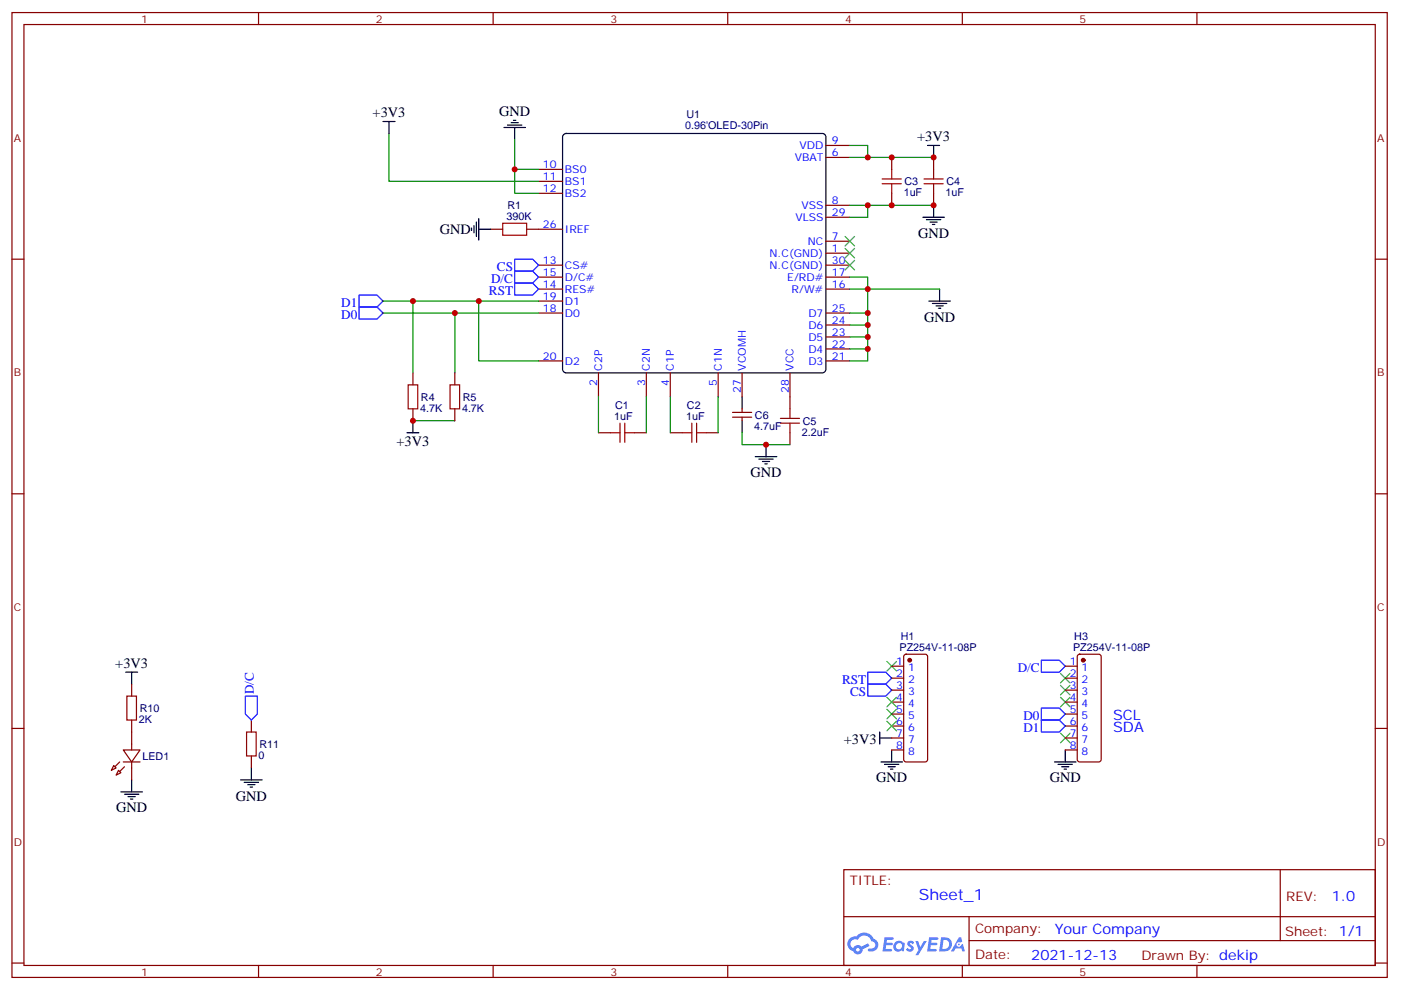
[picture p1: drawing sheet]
<svg xmlns="http://www.w3.org/2000/svg" width="413mm" height="292mm" viewBox="0 0 413 292" stroke-linecap="round" stroke-linejoin="round" font-family="sans-serif">
<g fill="none" stroke="#870000" stroke-width=".35">
<path d="M3.5 3.7h405.4v284.3h-405.4zM7.1 7.2h398.2v277.3h-398.2zM76.2 3.7v3.5M145.3 3.7v3.5M214.5 3.7v3.5M283.6 3.7v3.5M352.8 3.7v3.5M3.5 76.4h3.6M405.3 76.4h3.6M3.5 145.5h3.6M405.3 145.5h3.6M3.5 214.7h3.6"/>
<path d="M405.3 214.7h3.6M248.7 256.3h156.6v28.2h-156.6zM377.3 256.3v20.9M248.7 270.1h156.5M285.6 277.2h119.6M285.6 270.1v14.2M3.5 283.8h3.6M76.2 284.5v3.5M145.3 284.5v3.5M214.5 284.5v3.5M283.6 284.5v3.5M352.8 284.5v3.5"/>
<path d="M405.3 283.8h3.6"/>
</g>
<g fill="#5487ff">
<path d="M267.7 277.5a1.22 1.22 0 0 1 1.7 .2l-.4 .6a.47 .47 0 0 0-.3-.4 .47 .47 0 0 0-.5 .2l.1 .2a1.14 1.14 0 0 1 .8 1.8 1.14 1.14 0 0 1-1.9 0l-.2-.2 .5-.6 .7 .5a.29 .29 0 0 0 .3-.3 .29 .29 0 0 0-.2-.3 1.04 1.04 0 0 1-.6-1.7z"/>
<path d="M260.7 276.2h2.4l.3 .2-.2 .5-1.8 .1-.1 .8h1.5l.3 .4-.3 .4h-1.6l-.2 1.1h1.7l.2 .3-.2 .3-2.6 .1z"/>
<path d="M273.8 276.2h2.4l.3 .2-.1 .5-1.8 .1-.2 .8h1.6l.3 .4-.4 .4-1.6-.1-.1 1.1 1.7 .1 .2 .3-.2 .3-2.6 .1z"/>
<path d="M282.6 276.2h.7l.3 1.3-.6 .3a.69 .69 0 0 0-1 .3 .69 .69 0 0 0 .4 .9 .69 .69 0 0 0 .9-.6l.5-.2 .6 2.2h-.8l-.2-.9h-1.8l-.5 .9h-.8z"/>
<path d="M269.8 277.3h.8l.6 1.8 1.1-1.8h.9l-2.6 4.2h-.8l.9-1.5z"/>
<path d="M277.4 276.2l-.6 4.2h1.3a2.11 2.11 0 0 0 2.5-2.1 2.11 2.11 0 0 0-2.5-2.1zM278.1 277a1.39 1.39 0 0 1 1.7 1.4 1.39 1.39 0 0 1-1.8 1.2h-.3z"/>
<path d="M263.7 277.8a1.54 1.54 0 0 0-.1 2.2 1.54 1.54 0 0 0 2.2 .1l.6 .3 .3-2.3-.2-.3h-.4a1.49 1.49 0 0 0-2.4 0zM264 278.8a.94 .94 0 0 1 1.8 0 .94 .94 0 0 1-1.8 0z"/>
<path d="M250.4 276.6a2.18 2.18 0 0 0 1.1 3.7 1.44 1.44 0 0 0 1.6 .9 1.44 1.44 0 0 0 1.2-1.4l2-1.1-.5-.7-1.9 1a1.47 1.47 0 0 0-2.4 .4 1.39 1.39 0 0 1-.7-1.9 1.39 1.39 0 0 1 2-.5 2.12 2.12 0 0 1 2.2-1.3 2.12 2.12 0 0 1 1.9 1.7 1.14 1.14 0 0 1 1.1 1.4 1.14 1.14 0 0 1-1.7 .7 .43 .43 0 0 0-.5 .4 .43 .43 0 0 0 .4 .5 1.98 1.98 0 0 0 2.5-1.2 1.98 1.98 0 0 0-1.2-2.6 3.1 3.1 0 0 0-5.3-.6l-.9 .1zM252.3 279.9a.55 .55 0 0 1 1.1 0 .55 .55 0 0 1-1.1 0z"/>
<circle cx="282.6" cy="278.3" r=".26"/>
</g>
<g fill="none" stroke="#000" stroke-width=".35">
<path d="M112.9 35.8h3.5M114.7 35.8v3.5M148.5 37.6h6.4M149.6 36.9h4.2M150.6 36.2h2.2M151.3 35.5h.7M151.7 37.6v3.5M166 39.8l.9-.5h75.5l.6 .2 .4 .9v68.4l-.2 .7-.8 .4h-75.5l-.7-.2-.4-.9v-68.4zM273.4 42.9h3.5M275.2 42.9v3.5M139 67.2v.7M139.7 66.5v2.1"/>
<path d="M140.4 65.4v4.3M141.1 67.6h3.5M141.1 64.4v6.3M272 64h6.3M273 64.7h4.3M274.1 65.4h2.1M274.8 66.1h.7M275.2 60.5v3.5M273.8 88.7h6.3M274.8 89.4h4.2M275.9 90.1h2.1M276.6 90.8h.7"/>
<path d="M276.9 85.2v3.5M218.7 116.9v3.6M119.9 127.5h3.6M121.7 124v3.5M218.7 124v3.5M222.6 134.6h6.4M223.7 135.3h4.2M224.7 136h2.1M225.4 136.7h.7M225.8 131.1v3.5M37 198.1h3.6M38.8 198.1v3.5"/>
<path d="M259.3 217.5h3.5M259.3 215.7v3.6M35.6 233.4h6.4M36.7 234.1h4.2M37.7 234.8h2.2M38.5 235.5h.7M38.8 229.8v3.6M70.9 229.8h6.4M72 230.5h4.2M73 231.2h2.1M73.7 232h.7M74.1 226.3v3.5"/>
<path d="M259.6 224.5h6.4M260.7 225.2h4.2M261.8 226h2.1M262.5 226.7h.7M262.8 221v3.5M310.8 224.5h6.3M311.9 225.2h4.2M312.9 226h2.1M313.6 226.7h.7M314 221v3.5"/>
</g>
<g fill="none" stroke="#870000" stroke-width=".35">
<path d="M158.7 49.9h7.1M158.7 53.4h7.1M158.7 57h7.1M243.4 46.4h7.1M243.4 42.9h7.1M262.8 46.4v3.5M262.8 57v3.5M275.2 46.4v3.5M275.2 57v3.5M144.6 67.6h3.6M155.2 67.6h10.6M158.7 78.1h7.1"/>
<path d="M243.4 78.1h7.1M243.4 74.6h7.1M243.4 71.1h7.1M243.4 64h7.1M243.4 60.5h7.1M158.7 81.7h7.1M158.7 85.2h7.1M158.7 88.7h7.1M158.7 92.3h7.1M243.4 81.7h7.1M243.4 85.2h7.1M243.4 92.3h7.1"/>
<path d="M243.4 99.3h7.1M243.4 95.8h7.1M121.7 109.9v3.5M134.1 109.9v3.5M158.7 106.4h7.1M176.4 109.9v7M190.5 109.9v7M197.6 109.9v7M211.7 109.9v7M218.7 109.9v7M232.8 109.9v10.6M243.4 106.4h7.1"/>
<path d="M243.4 102.8h7.1M121.7 120.5v3.5M134.1 120.5v3.5M176.4 127.5h3.5M187 127.5h3.5M197.6 127.5h3.5M208.1 127.5h3.6M215.9 122.9h5.6M215.9 121.5h5.6M218.7 120.5v1M218.7 122.9v1.1M232.8 127.5v3.6"/>
<path d="M262.8 196.3h3.5M262.8 199.8h3.5M266.6 193l.5-.2h5.6l.5 .2 .2 .5v30.3l-.2 .5-.5 .2h-5.6l-.5-.2-.3-.5v-30.3zM314 196.3h3.5M314 199.8h3.5M317.7 193l.5-.2h5.6l.5 .2 .3 .5v30.3l-.3 .5-.5 .2h-5.6l-.5-.2-.2-.5v-30.3zM38.8 201.6v3.5M38.8 212.2v8.8M74.1 212.2v3.5M262.8 203.4h3.5M262.8 206.9h3.5M262.8 210.4h3.5"/>
<path d="M262.8 214h3.5M262.8 217.5h3.5M314 203.4h3.5M314 206.9h3.5M314 210.4h3.5M314 214h3.5M314 217.5h3.5M33.5 225.6l.7 .7-1.4 .7zM34.9 227l.7 .7-1.4 .7zM36.3 221h5l-2.5 3.5zM36.3 224.5h5M38.8 224.5v5.3"/>
<path d="M74.1 222.8v3.5M262.8 221h3.5M314 221h3.5"/>
</g>
<g fill="none" stroke="#a10000" stroke-width=".35">
<path d="M260 54.2h5.6M260 52.7h5.6M262.8 49.9v2.8M262.8 54.2v2.8M272.3 54.2h5.7M272.3 52.7h5.7M275.2 49.9v2.8M275.2 54.2v2.8M148.2 65.8h7v3.5h-7zM120.3 113.4h2.8v7.1h-2.8zM132.6 113.4h2.9v7.1h-2.9zM179.9 127.5h2.8"/>
<path d="M182.7 124.7v5.7M184.1 124.7v5.7M184.1 127.5h2.9M201.1 127.5h2.8M203.9 124.7v5.7M205.3 127.5h2.8M205.3 124.7v5.7M230 123.3h5.7M230 124.7h5.7M232.8 120.5v2.8M232.8 124.7v2.8M37.4 205.1h2.8v7.1h-2.8z"/>
<path d="M72.7 215.7h2.8v7.1h-2.8z"/>
</g>
<path d="M151.7 76.4h5.3l1.7 1.7-1.7 1.8h-5.3zM151.7 79.9h5.3l1.7 1.8-1.7 1.7h-5.3zM105.8 90.5h5.3l1.8 1.8-1.8 1.7h-5.3zM105.8 87h5.3l1.8 1.7-1.8 1.8h-5.3zM151.7 83.4h5.3l1.7 1.8-1.7 1.8h-5.3zM255.8 198.1h5.3l1.7 1.7-1.7 1.8h-5.3zM306.9 194.6h5.3l1.8 1.7-1.8 1.8h-5.3zM72.3 205.1h3.5v5.3l-1.7 1.8-1.8-1.8zM255.8 201.6h5.3l1.7 1.8-1.7 1.7h-5.3zM306.9 208.7h5.3l1.8 1.7-1.8 1.8h-5.3zM306.9 212.2h5.3l1.8 1.8-1.8 1.7h-5.3z" fill="none" stroke="#00f" stroke-width=".35"/>
<g fill="none" stroke="#3c3" stroke-width=".35">
<path d="M249.1 73.2l2.8 2.8M249.1 69.7l2.8 2.8M249.1 76.7l2.8 2.9M251.9 73.2l-2.8 2.8M251.9 69.7l-2.8 2.8M251.9 76.7l-2.8 2.9M261.4 194.9l2.8 2.8M264.2 194.9l-2.8 2.8M312.6 198.4l2.8 2.9M315.4 198.4l-2.8 2.9M261.4 209l2.8 2.8M261.4 205.5l2.8 2.8"/>
<path d="M261.4 212.5l2.8 2.9M264.2 209l-2.8 2.8M264.2 205.5l-2.8 2.8M264.2 212.5l-2.8 2.9M312.6 202l2.8 2.8M312.6 205.5l2.8 2.8M312.6 216.1l2.8 2.8M315.4 202l-2.8 2.8M315.4 205.5l-2.8 2.8M315.4 216.1l-2.8 2.8"/>
</g>
<g fill="none" stroke="#008700" stroke-width=".35">
<path d="M114.7 39.3v14.1h44M151.7 41.1v15.9h7M151.7 49.9h7M250.5 46.4h24.7M250.5 42.9h5.3v3.5M250.5 60.5h24.7M255.8 60.5v3.5h-5.3M112.9 88.7h45.8M112.9 92.3h45.8M121.7 88.7v21.2M134.1 92.3v17.6M141.1 88.7v17.7h17.6"/>
<path d="M250.5 81.7h5.3v24.7h-5.3M250.5 85.2h26.4M250.5 92.3h5.3M250.5 95.8h5.3M250.5 99.3h5.3M176.4 116.9v10.6M190.5 116.9v10.6M197.6 116.9v10.6M211.7 116.9v10.6M250.5 102.8h5.3M121.7 124h12.4M218.7 127.5v3.6h14.1"/>
</g>
<g fill="#870000" stroke="#870000" stroke-width=".35">
<path d="M36.7 226l-1.4 1.4z"/>
<path d="M35.3 224.5l-1.4 1.5z"/>
<circle cx="268.1" cy="194.6" r=".53"/>
<circle cx="319.3" cy="194.6" r=".53"/>
</g>
<g fill="#c00">
<circle cx="275.2" cy="46.4" r=".88"/>
<circle cx="262.8" cy="46.4" r=".88"/>
<circle cx="255.8" cy="46.4" r=".88"/>
<circle cx="275.2" cy="60.5" r=".88"/>
<circle cx="262.8" cy="60.5" r=".88"/>
<circle cx="151.7" cy="49.9" r=".88"/>
<circle cx="255.8" cy="85.2" r=".88"/>
<circle cx="121.7" cy="88.7" r=".88"/>
<circle cx="134.1" cy="92.3" r=".88"/>
<circle cx="255.8" cy="92.3" r=".88"/>
<circle cx="255.8" cy="95.8" r=".88"/>
<circle cx="255.8" cy="99.3" r=".88"/>
<circle cx="255.8" cy="102.8" r=".88"/>
<circle cx="255.8" cy="60.5" r=".88"/>
<circle cx="225.8" cy="131.1" r=".88"/>
<circle cx="121.7" cy="124" r=".88"/>
<circle cx="141.1" cy="88.7" r=".88"/>
</g>
<text font-size="4.6" fill="#00f" x="270.8" y="265.3">Sheet_1</text>
<g font-size="4.2">
<text x="109.8" y="34.6">+3V3</text>
<text x="147.1" y="34.3">GND</text>
<text x="270.3" y="41.7">+3V3</text>
<text x="129.6" y="68.9">GND</text>
<text x="270.6" y="70.1">GND</text>
<text x="272.3" y="94.8">GND</text>
<text x="116.9" y="131.5">+3V3</text>
<text x="221.2" y="140.7">GND</text>
<text x="34" y="196.9">+3V3</text>
<text x="248.7" y="219.3">+3V3</text>
<text x="258.2" y="230.5">GND</text>
<text x="309.4" y="230.5">GND</text>
<text x="34.2" y="239.4">GND</text>
<text x="69.5" y="235.9">GND</text>
</g>
<g font-size="4.2" fill="#00f">
<text x="328.1" y="212.2">SCL</text>
<text x="328.1" y="215.7">SDA</text>
<text x="392.5" y="265.6">1.0</text>
<text x="310.9" y="275.1">Your Company</text>
<text x="304" y="282.9">2021-12-13</text>
</g>
<g font-size="3.9" fill="#00f">
<text x="144.7" y="83.4">D/C</text>
<text x="146.5" y="79.9">CS</text>
<text x="144.1" y="87">RST</text>
<text x="100.6" y="94">D0</text>
<text x="100.6" y="90.5">D1</text>
<text x="248.2" y="201.6">RST</text>
<text x="299.9" y="198.1">D/C</text>
<text x="74.8" y="204.6" transform="rotate(-90 74.8 204.6)">D/C</text>
<text x="250.5" y="205.1">CS</text>
<text x="301.7" y="212.2">D0</text>
<text x="301.7" y="215.7">D1</text>
</g>
<g font-size="3.9" fill="#800">
<text x="250.5" y="260.9">TITLE:</text>
<text x="379.1" y="265.6">REV:</text>
<text x="287.4" y="275.1">Company:</text>
<text x="378.7" y="275.7">Sheet: 1/1</text>
<text x="287.4" y="282.8">Date:</text>
<text x="336.4" y="282.8">Drawn By: dekip</text>
</g>
<g font-size="3.2" fill="#800">
<text x="41.6" y="6.7">1</text>
<text x="110.8" y="6.7">2</text>
<text x="179.9" y="6.7">3</text>
<text x="249.1" y="6.7">4</text>
<text x="318.2" y="6.7">5</text>
<text x="4.1" y="41.8">A</text>
<text x="405.9" y="41.8">A</text>
<text x="4.1" y="110.9">B</text>
<text x="405.9" y="110.9">B</text>
<text x="4.1" y="180.1">C</text>
<text x="405.9" y="180.1">C</text>
<text x="4.1" y="249.2">D</text>
<text x="405.9" y="249.2">D</text>
<text x="41.6" y="287.5">1</text>
<text x="110.8" y="287.5">2</text>
<text x="179.9" y="287.5">3</text>
<text x="249.1" y="287.5">4</text>
<text x="318.2" y="287.5">5</text>
</g>
<g font-size="3.2" fill="#000080">
<text x="202.3" y="34.9">U1</text>
<text x="201.9" y="38.2">0.96'OLED-30Pin</text>
<text x="266.3" y="57.8">1uF</text>
<text x="266.6" y="54.6">C3</text>
<text x="278.7" y="57.8">1uF</text>
<text x="278.9" y="54.6">C4</text>
<text x="149.3" y="64.7">390K</text>
<text x="149.6" y="61.5">R1</text>
<text x="124.1" y="118.1">R4</text>
<text x="136.4" y="118.1">R5</text>
<text x="123.8" y="121.3">4.7K</text>
<text x="136.2" y="121.3">4.7K</text>
<text x="181" y="123.6">1uF</text>
<text x="181.3" y="120.4">C1</text>
<text x="202.2" y="123.6">1uF</text>
<text x="202.5" y="120.4">C2</text>
<text x="222.5" y="123.4">C6</text>
<text x="236.6" y="125.1">C5</text>
<text x="222.2" y="126.6">4.7uF</text>
<text x="236.4" y="128.4">2.2uF</text>
<text x="265.1" y="191.7">PZ254V-11-08P</text>
<text x="265.5" y="188.6">H1</text>
<text x="316.3" y="191.7">PZ254V-11-08P</text>
<text x="316.6" y="188.6">H3</text>
<text x="41.2" y="209.8">R10</text>
<text x="40.9" y="213">2K</text>
<text x="76.5" y="220.4">R11</text>
<text x="42" y="223.9">LED1</text>
<text x="76.2" y="223.6">0</text>
</g>
<g font-size="3.2" fill="#00f">
<text x="234.2" y="47.4">VBAT</text>
<text x="235.7" y="43.9">VDD</text>
<text x="245.2" y="46">6</text>
<text x="245.2" y="42.5">9</text>
<text x="160" y="49.6">10</text>
<text x="160" y="53.1">11</text>
<text x="166.5" y="51">BS0</text>
<text x="160" y="56.6">12</text>
<text x="166.5" y="54.5">BS1</text>
<text x="166.5" y="58">BS2</text>
<text x="234.4" y="65.1">VLSS</text>
<text x="236.2" y="61.6">VSS</text>
<text x="245.2" y="63.7">29</text>
<text x="245.2" y="60.1">8</text>
<text x="160" y="67.2">26</text>
<text x="166.5" y="68.6">IREF</text>
<text x="245.2" y="70.7">7</text>
<text x="160" y="77.8">13</text>
<text x="226.8" y="75.7">N.C(GND)</text>
<text x="238.1" y="72.1">NC</text>
<text x="245.2" y="77.8">30</text>
<text x="245.2" y="74.3">1</text>
<text x="160" y="81.3">15</text>
<text x="166.5" y="79.2">CS#</text>
<text x="166.5" y="82.7">D/C#</text>
<text x="226.8" y="79.2">N.C(GND)</text>
<text x="232" y="82.7">E/RD#</text>
<text x="245.2" y="81.3">17</text>
<text x="160" y="84.8">14</text>
<text x="160" y="88.4">19</text>
<text x="166.5" y="86.3">RES#</text>
<text x="166.5" y="89.8">D1</text>
<text x="233.3" y="86.3">R/W#</text>
<text x="245.2" y="84.8">16</text>
<text x="160" y="91.9">18</text>
<text x="166.5" y="93.3">D0</text>
<text x="238.3" y="93.3">D7</text>
<text x="245.2" y="95.4">24</text>
<text x="245.2" y="91.9">25</text>
<text x="238.3" y="100.4">D5</text>
<text x="238.3" y="96.8">D6</text>
<text x="245.2" y="99">23</text>
<text x="160" y="106">20</text>
<text x="166.5" y="107.4">D2</text>
<text x="238.3" y="107.4">D3</text>
<text x="238.3" y="103.9">D4</text>
<text x="245.2" y="106">21</text>
<text x="245.2" y="102.5">22</text>
<text x="176" y="113.7" transform="rotate(-90 176 113.7)">2</text>
<text x="177.4" y="109.2" transform="rotate(-90 177.4 109.2)">C2P</text>
<text x="190.1" y="113.7" transform="rotate(-90 190.1 113.7)">3</text>
<text x="191.6" y="109.2" transform="rotate(-90 191.6 109.2)">C2N</text>
<text x="197.2" y="113.7" transform="rotate(-90 197.2 113.7)">4</text>
<text x="198.6" y="109.2" transform="rotate(-90 198.6 109.2)">C1P</text>
<text x="211.3" y="113.7" transform="rotate(-90 211.3 113.7)">5</text>
<text x="212.7" y="109.2" transform="rotate(-90 212.7 109.2)">C1N</text>
<text x="219.8" y="109.2" transform="rotate(-90 219.8 109.2)">VCOMH</text>
<text x="233.9" y="109.2" transform="rotate(-90 233.9 109.2)">VCC</text>
<text x="218.4" y="115.7" transform="rotate(-90 218.4 115.7)">27</text>
<text x="232.5" y="115.7" transform="rotate(-90 232.5 115.7)">28</text>
<text x="264.2" y="196">1</text>
<text x="267.7" y="197.7">1</text>
<text x="315.3" y="196">1</text>
<text x="318.8" y="197.7">1</text>
<text x="264.2" y="199.5">2</text>
<text x="264.2" y="203">3</text>
<text x="267.7" y="201.3">2</text>
<text x="315.3" y="199.5">2</text>
<text x="315.3" y="203">3</text>
<text x="318.8" y="201.3">2</text>
<text x="264.2" y="206.6">4</text>
<text x="267.7" y="204.8">3</text>
<text x="267.7" y="208.3">4</text>
<text x="315.3" y="206.6">4</text>
<text x="318.8" y="204.8">3</text>
<text x="318.8" y="208.3">4</text>
<text x="264.2" y="210.1">5</text>
<text x="264.2" y="213.6">6</text>
<text x="267.7" y="211.8">5</text>
<text x="267.7" y="215.4">6</text>
<text x="315.3" y="210.1">5</text>
<text x="315.3" y="213.6">6</text>
<text x="318.8" y="211.8">5</text>
<text x="318.8" y="215.4">6</text>
<text x="264.2" y="217.1">7</text>
<text x="264.2" y="220.7">8</text>
<text x="267.7" y="218.9">7</text>
<text x="315.3" y="217.1">7</text>
<text x="315.3" y="220.7">8</text>
<text x="318.8" y="218.9">7</text>
<text x="267.7" y="222.4">8</text>
<text x="318.8" y="222.4">8</text>
</g>
</svg>
